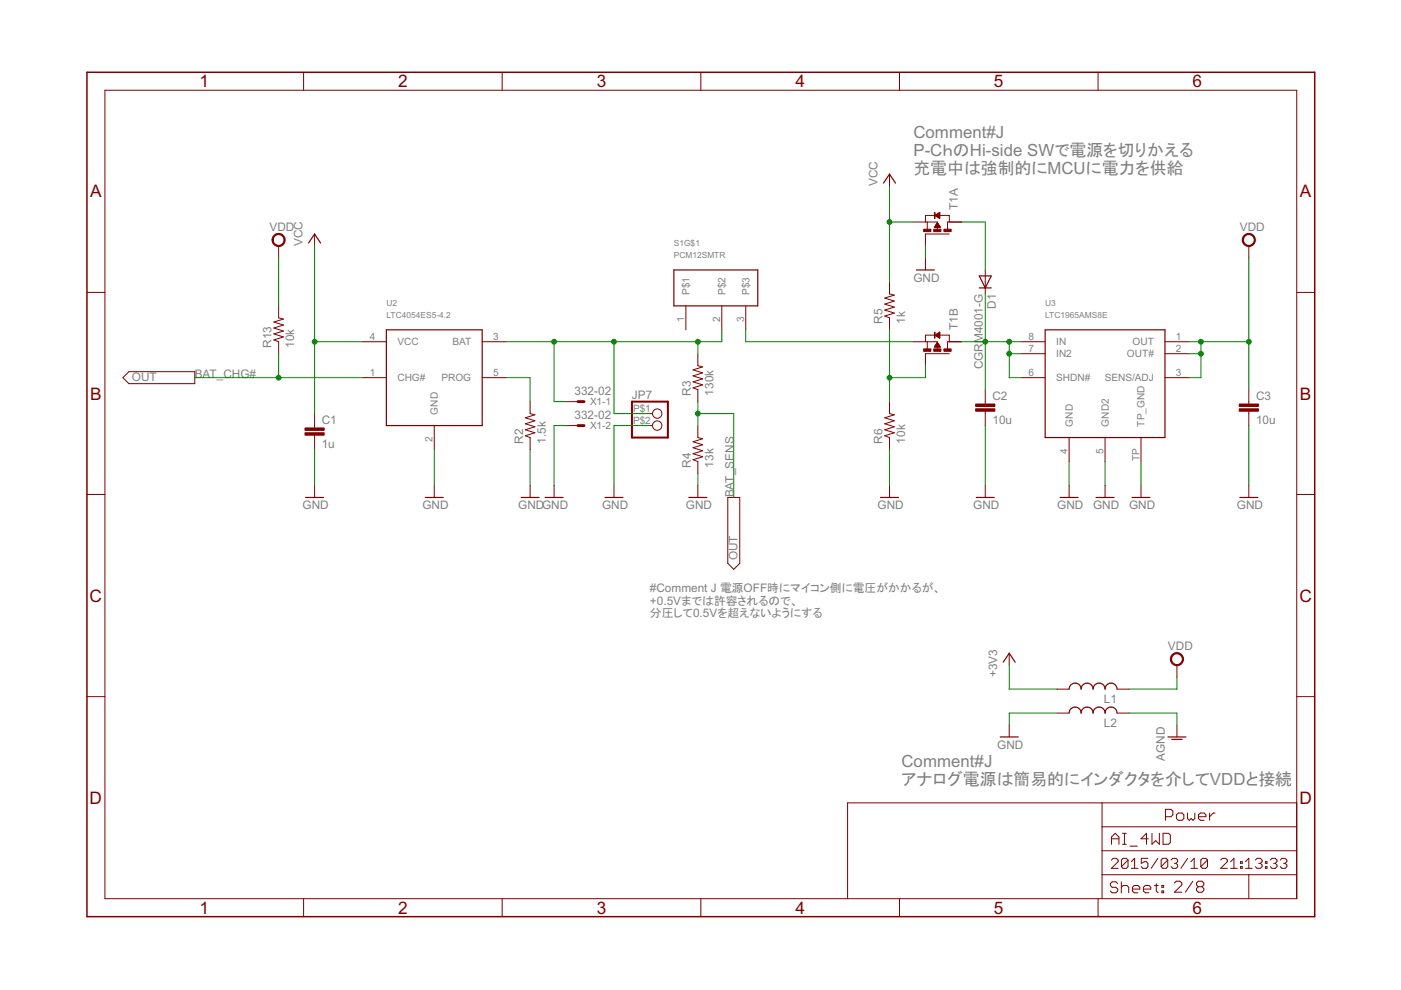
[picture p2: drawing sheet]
<svg xmlns="http://www.w3.org/2000/svg" width="297mm" height="210mm" viewBox="0 0 297 210" stroke-linecap="round" stroke-linejoin="round" font-family="sans-serif">
<g fill="none" stroke="#800000" stroke-width=".21">
<path d="M22.2 19.1h252.7v171.4h-252.7zM64.4 15.3v3.8M106.5 15.3v3.8M148.6 15.3v3.8M190.7 15.3v3.8M232.8 15.3v3.8M188.6 36.9v2.6M59.1 52.2v2.5M66.7 49.6v2.6M188.6 59.8v2.5l1 .3-2 .6 2 .6-2 .7 2 .6-2 .6 2 .7-2 .6 1 .4v2.5M193.7 47.1h5v1.6M196.2 47.1v-1.4h5.1v1.4"/>
<path d="M196.2 54.7v2.5M196.6 47.1v1.5M198.1 48.2h1.3M198.2 48.1h1.1M198.2 48h1M198.2 45.7l1-.7v1.3zM198.3 47.9h.9M198.3 45.6h.9M198.4 47.8h.7M198.4 45.8h.8M198.4 47.7h.7M198.4 45.6h.8"/>
<path d="M198.5 47.6h.5M198.5 45.8h.7M198.5 47.5h.4M198.5 45.5h.7M198.6 47.4h.3M198.6 45.9h.6M198.6 45.4h.6M198.7 47.3h.1M198.7 46h.5M198.7 47.2l.7 1h-1.3zM198.7 47.2h.1M198.8 45.3h.4"/>
<path d="M198.8 46h.4M198.9 45.3h.3M198.9 46.1h.3M199 45.2h.2M199.1 46.2h.1M199.1 45.1h.1M199.2 46.2h.1M199.2 45.1h.1M201.3 49.6h-5.1v2.6M203.8 47.1h-2.9v1.5M208.9 57.2v5.1M264.8 52.2v2.5"/>
<path d="M18.4 62h3.8M27.3 78.8h14v2.5h-14l-1.2-1.2zM59.1 64.9v2.5l1 .2-2 .7 2 .6-2 .7 2 .6-2 .6 2 .6-2 .7 1 .4v2.5M76.9 72.5h5M102.2 72.5h5.1M145.4 64.9v5M148 75v2.5l1 .3-2.1 .6 2.1 .7-2.1 .6 2.1 .6-2.1 .7 2.1 .6-2.1 .6 1.1 .4v2.6M153 64.9v5M158.1 64.9v5M193.7 72.5h5v1.6M196.6 72.5v1.5M198.2 73.5h1.1"/>
<path d="M198.2 73.4h1.1M198.2 71.1h-2v1.4M198.2 71.1l1-.7v1.3zM198.3 73.3h.9M198.3 71h.9M198.3 71.1h.9M198.4 73.2h.7M198.4 73.1h.7M198.4 71h.8M198.4 71.2h.8M198.5 73h.5M198.5 70.9h.7"/>
<path d="M198.5 71.2h.7M198.5 72.9h.4M198.6 72.9h.3M198.6 70.8h.6M198.6 72.8h.3M198.6 71.3h.6M198.7 72.7h.1M198.7 72.6h.1M198.7 72.6l.7 1h-1.3zM198.7 70.8h.5M198.8 71.4h.4M198.8 70.7h.4"/>
<path d="M198.9 71.5h.3M198.9 70.6h.3M199 71.5h.2M199.1 70.5h.1M199.1 71.6h.1M199.1 71.1h2.2v1.4M199.2 70.5h.1M199.2 71.7h.1M201.3 75h-5.1v2.5M203.8 72.5h-2.9v1.5M216.5 72.5h5.1M216.5 75h5.1"/>
<path d="M247 72.5h5.1M247 75h5.1M274.9 62h3.8M66.7 87.7v3M66.7 92.3v3M76.9 80.1h5M92.1 90.2v5.1M102.2 80.1h5.1M112.4 85.2v2.5l1 .2-2 .7 2 .6-2 .7 2 .6-2 .6 2 .7-2 .6 1 .4v2.5M120 90.2h2.6M120 85.2h2.6M137.8 87.7h.5"/>
<path d="M137.8 90.2h.5M148 90.2v2.6l1 .2-2.1 .7 2.1 .6-2.1 .6 2.1 .7-2.1 .6 2.1 .6-2.1 .7 1.1 .4v2.5M188.6 85.2v2.5l1 .2-2 .7 2 .6-2 .7 2 .6-2 .6 2 .7-2 .6 1 .4v2.5M208.9 82.6v3.1M208.9 87.2v3M216.5 80.1h5.1M226.7 92.8v5.1M234.3 92.8v5.1M241.9 92.8v5.1M247 80.1h5.1M264.8 82.6v3.1M264.8 87.2v3"/>
<path d="M18.4 104.8h3.8M66.7 102.9v2.6M92.1 102.9v2.6M112.4 102.9v2.6M117.5 102.9v2.6M130.2 102.9v2.6M148 102.9v2.6M154.3 105.5h2.5v13.9l-1.2 1.3-1.3-1.3zM188.6 102.9v2.6M208.9 102.9v2.6M226.7 102.9v2.6M234.3 102.9v2.6"/>
<path d="M241.9 102.9v2.6M264.8 102.9v2.6M274.9 104.8h3.8M214 138.5v2.5M18.4 147.7h3.8M214 153.7v2.6M224.1 146.1h2.6M224.1 151.2h2.6M236.8 146.1h2.6M236.8 151.2h2.6M249.5 141v2.6M249.5 153.7v2.6"/>
<path d="M274.9 147.7h3.8M233.7 170.2v20.3M233.7 175.3h41.2M235.7 179v-1.5l.8-.8 .7 .8v1.5M235.7 177.8h1.5M238 179h.8M238 176.7h.8M238.4 176.7v2.3M239.6 179.4h1.5M243.5 177.8h-1.6l1.2-1.1v2.3M244.2 176.7v2.3l.8-.8 .8 .8v-2.3M246.6 176.7h1.2l.3 .4v1.5l-.3 .4h-1.2z"/>
<path d="M247.1 173.2h1.2l.4-.4v-.8l-.4-.4h-1.2v2.3M249.4 172.8l.4-.4h.8l.4 .4v.7l-.4 .4h-.8l-.4-.4zM251.8 172.4v1.1l.4 .4 .4-.4 .3 .4 .4-.4v-1.1M254.1 173.2h1.6v-.4l-.4-.4h-.8l-.4 .4v.7l.4 .4h.8M256.5 172.4v1.5M257.6 172.4h-.4l-.7 .8M274.9 170.2h-95.2v20.3M64.4 190.5v3.9M106.5 190.5v3.9M148.6 190.5v3.9M190.7 190.5v3.9M232.8 190.5v3.9"/>
<path d="M233.7 185.5h41.2M233.7 180.4h41.2M235.6 182.4l.4-.4h.7l.4 .4v.3l-1.5 1.4h1.5M237 187.3l-.4-.3h-.8l-.4 .3v.4l.4 .4h.8l.4 .4v.4l-.4 .4h-.8l-.4-.4M237.7 187v2.3M237.7 188.1l.4-.4h.8l.4 .4v1.2M239.2 182.4v1.3l-.4 .4h-.7l-.3-.4M239.2 182.4l-.4-.4h-.7l-.3 .4v1.3M239.2 182.4l-1.4 1.3M239.9 184.1h1.4M239.9 182.7l.7-.7v2.1M240.1 188.5h1.6v-.4l-.4-.4h-.8l-.4 .4v.8l.4 .4h.8"/>
<path d="M242.4 188.5h1.6v-.4l-.4-.4h-.8l-.4 .4v.8l.4 .4h.8M243.4 182h-1.4v1l.7-.3h.3l.4 .3v.7l-.4 .4h-.7l-.3-.4M244.8 187.7h.8M245.2 187.3v1.6l.4 .4M245.5 182l-1.4 2.1M246.3 187.7h.4v.4h-.4zM246.3 188.9h.4v.4h-.4zM247.6 182.4v1.3l-.4 .4h-.7l-.3-.4M247.6 182.4l-.4-.4h-.7l-.3 .4v1.3M247.6 182.4l-1.4 1.3M248.3 182.4l.3-.4h.7l.4 .4v.3l-.4 .3M249 183h.3"/>
<path d="M249 187.2l.4-.4h.8l.4 .4v.4l-1.6 1.6h1.6M249.3 183l.4 .4v.3l-.4 .4h-.7l-.3-.4M251.8 182l-1.4 2.1M252.5 184.1h1.4M252.5 182.7l.7-.7v2.1M252.9 186.8l-1.6 2.4M254.1 188l-.4 .4v.4l.4 .4h.7l.4-.4v-.4l-.4-.4M254.1 188l-.4-.4v-.4l.4-.4h.7l.4 .4v.4l-.4 .4M254.1 188h.7M256 182.4v1.3l-.3 .4h-.7l-.4-.4M256 182.4l-.3-.4h-.7l-.4 .4v1.3M256 182.4l-1.4 1.3"/>
<path d="M258.8 182.4l.4-.4h.7l.3 .4v.3l-1.4 1.4h1.4M260.9 184.1h1.4M260.9 182.7l.7-.7v2.1M263 183.7h.4v.4h-.4zM263 182.7h.4v.3h-.4zM264.1 182.7l.7-.7v2.1M264.1 184.1h1.4M264.8 185.5v5M266.2 182.4l.3-.4h.7l.4 .4v.3l-.4 .3M266.9 183h.3M267.2 183l.4 .4v.3l-.4 .4h-.7l-.3-.4M268.3 183.7h.3v.4h-.3z"/>
<path d="M268.3 182.7h.3v.3h-.3zM269.3 182.4l.4-.4h.7l.3 .4v.3l-.3 .3M270 183h.4M270.4 183l.3 .4v.3l-.3 .4h-.7l-.4-.4M271.4 182.4l.4-.4h.7l.3 .4v.3l-.3 .3M272.1 183h.4M272.5 183l.3 .4v.3l-.3 .4h-.7l-.4-.4"/>
<circle cx="139.3" cy="87.7" r=".99"/>
<circle cx="139.3" cy="90.2" r=".99"/>
</g>
<g fill="none" stroke="#800000" stroke-width=".25">
<path d="M187.3 38.8l1.3-1.9 1.3 1.9M65.4 51.5l1.3-1.9 1.3 1.9M142.9 57.2h17.8v7.7h-17.8zM194.3 57.2h3.8M207.6 58.5h2.6l-1.3 2.5zM81.9 69.9h20.3v20.3h-20.3zM207.6 61h2.6M221.6 69.9h25.4v22.9h-25.4zM64.8 105.5h3.8M90.2 105.5h3.8M110.5 105.5h3.8M115.6 105.5h3.8"/>
<path d="M128.3 105.5h3.8M146 105.5h3.9M186.7 105.5h3.8M207 105.5h3.8M224.8 105.5h3.8M232.4 105.5h3.8M240 105.5h3.8M262.9 105.5h3.8M212.1 156.3h3.8M212.7 140.4l1.3-1.9 1.2 1.9M226.7 146.1a1.27 1.27 0 0 1 1.2-1.3 1.27 1.27 0 0 1 1.3 1.3 1.27 1.27 0 0 1 1.3-1.3 1.27 1.27 0 0 1 1.3 1.3 1.27 1.27 0 0 1 1.2-1.3 1.27 1.27 0 0 1 1.3 1.3 1.27 1.27 0 0 1 1.3-1.3 1.27 1.27 0 0 1 1.2 1.3M226.7 151.2a1.27 1.27 0 0 1 1.2-1.3 1.27 1.27 0 0 1 1.3 1.3 1.27 1.27 0 0 1 1.3-1.3 1.27 1.27 0 0 1 1.3 1.3 1.27 1.27 0 0 1 1.2-1.3 1.27 1.27 0 0 1 1.3 1.3 1.27 1.27 0 0 1 1.3-1.3 1.27 1.27 0 0 1 1.2 1.3"/>
<path d="M247.6 156.3h3.8M248.4 156.8h2.2"/>
</g>
<g fill="#800000" stroke="#800000" stroke-width=".21">
<path d="M64.7 91.8h4v.5h-4z"/>
<path d="M64.7 90.7h4v.5h-4z"/>
<path d="M206.9 86.7h4v.5h-4z"/>
<path d="M206.9 85.7h4v.5h-4z"/>
<path d="M262.7 86.7h4.1v.5h-4.1z"/>
<path d="M262.7 85.7h4.1v.5h-4.1z"/>
<path d="M200.1 48.6h1.6v.5h-1.6z"/>
<path d="M198 48.6h1.5v.5h-1.5z"/>
<path d="M195.8 48.6h1.6v.5h-1.6z"/>
<path d="M198.1 45h.1v1.3h-.1z"/>
<path d="M200.1 74h1.6v.5h-1.6z"/>
<path d="M198 74h1.5v.5h-1.5z"/>
<path d="M195.8 74h1.6v.5h-1.6z"/>
<path d="M198.1 70.4h.1v1.3h-.1z"/>
</g>
<path d="M18.4 15.3h260.3v179.1h-260.3z" fill="none" stroke="#800000" stroke-width=".32"/>
<g fill="#800000" stroke="#800000" stroke-width=".21">
<path d="M263.8 49.9a1.39 1.39 0 0 1 2.2 .3 1.39 1.39 0 0 1-.9 2 1.39 1.39 0 0 1-1.7-1.3h.2a1.15 1.15 0 0 1 1.6-1.1 1.15 1.15 0 0 1 .3 1.9 1.15 1.15 0 0 1-1.8-.5l-.1-.3h-.2z" fill-rule="evenodd"/>
<path d="M248.5 138.8a1.4 1.4 0 0 1 2.2 .2 1.4 1.4 0 0 1-.8 2.1 1.4 1.4 0 0 1-1.8-1.3h.3a1.15 1.15 0 0 1 1.6-1.1 1.15 1.15 0 0 1 .3 1.9 1.15 1.15 0 0 1-1.9-.6v-.2h-.3z" fill-rule="evenodd"/>
<path d="M58.1 49.9a1.39 1.39 0 0 1 2.2 .3 1.39 1.39 0 0 1-.9 2 1.39 1.39 0 0 1-1.7-1.3h.2a1.14 1.14 0 0 1 1.7-1 1.14 1.14 0 0 1 .2 2 1.14 1.14 0 0 1-1.8-.7l-.1-.3h-.2z" fill-rule="evenodd"/>
</g>
<path d="M134 85.2h7.6v7.6h-7.6z" fill="none" stroke="#800000" stroke-width=".42"/>
<path d="M122.6 85.2h1.2M122.6 90.2h1.2" fill="none" stroke="#800000" stroke-width=".61"/>
<g fill="none" stroke="#008000" stroke-width=".21">
<path d="M188.6 39.5v20.3M59.1 54.7v10.2M66.7 52.2v35.5M188.6 47.1h5.1M196.2 52.2v2.5M203.8 47.1h5.1v10.1M264.8 54.7v27.9M59.1 75v5.1M66.7 72.5h10.2M117.5 72.5v12.7h2.5M130.2 72.5v15.2h7.6M148 72.5v2.5"/>
<path d="M153 69.9v2.6h-45.7M158.1 69.9v2.6h35.6M188.6 69.9v15.3M196.2 77.5v2.6h-7.6M203.8 72.5h12.7M208.9 62.3v20.3M214 72.5v7.6h2.5M214 75h2.5M252.1 72.5h12.7M252.1 75h2.5M254.6 72.5v7.6h-2.5M41.3 80.1h35.6"/>
<path d="M66.7 95.3v7.6M92.1 95.3v7.6M107.3 80.1h5.1v5.1M112.4 95.3v7.6M120 90.2h-2.5v12.7M137.8 90.2h-7.6v12.7M148 85.2v5M148 87.7h7.6v17.8M188.6 95.3v7.6M208.9 90.2v12.7M226.7 97.9v5M234.3 97.9v5"/>
<path d="M241.9 97.9v5M264.8 90.2v12.7M148 100.4v2.5M214 141v5.1h10.1M224.1 151.2h-10.1v2.5M239.4 151.2h10.1v2.5M249.5 143.6v2.5h-10.1"/>
</g>
<g fill="#008000" stroke="#008000" stroke-width=".21">
<circle cx="66.7" cy="72.5" r=".51"/>
<circle cx="188.6" cy="47.1" r=".51"/>
<circle cx="59.1" cy="80.1" r=".51"/>
<circle cx="130.2" cy="72.5" r=".51"/>
<circle cx="148" cy="72.5" r=".51"/>
<circle cx="117.5" cy="72.5" r=".51"/>
<circle cx="214" cy="75" r=".51"/>
<circle cx="214" cy="72.5" r=".51"/>
<circle cx="208.9" cy="72.5" r=".51"/>
<circle cx="254.6" cy="72.5" r=".51"/>
<circle cx="254.6" cy="75" r=".51"/>
<circle cx="264.8" cy="72.5" r=".51"/>
<circle cx="148" cy="87.7" r=".51"/>
<circle cx="188.6" cy="80.1" r=".51"/>
</g>
<g font-size="4.1" fill="#800000">
<text x="42.3" y="18.5">1</text>
<text x="84.4" y="18.5">2</text>
<text x="126.5" y="18.5">3</text>
<text x="168.6" y="18.5">4</text>
<text x="210.7" y="18.5">5</text>
<text x="252.9" y="18.5">6</text>
<text x="19.1" y="41.9">A</text>
<text x="275.6" y="41.9">A</text>
<text x="19.1" y="84.7">B</text>
<text x="275.6" y="84.7">B</text>
<text x="19" y="127.6">C</text>
<text x="275.5" y="127.6">C</text>
<text x="19" y="170.4">D</text>
<text x="275.5" y="170.4">D</text>
<text x="42.3" y="193.7">1</text>
<text x="84.4" y="193.7">2</text>
<text x="126.5" y="193.7">3</text>
<text x="168.6" y="193.7">4</text>
<text x="210.7" y="193.7">5</text>
<text x="252.9" y="193.7">6</text>
</g>
<g font-size="4" fill="#808080">
<text x="193.7" y="29.3">Comment#J</text>
<text x="193.7" y="33.1">P-CｈのHi-side SWで電源を切りかえる</text>
<text x="191.1" y="162.6">Comment#J</text>
</g>
<g font-size="3.6" fill="#808080">
<text x="193.7" y="36.9">充電中は強制的にMCUに電力を供給</text>
<text x="191.1" y="166.4">アナログ電源は簡易的にインダクタを介してVDDと接続</text>
</g>
<g font-size="2.8" fill="#808080">
<text x="186" y="39.5" transform="rotate(-90 186 39.5)">VCC</text>
<text x="203.1" y="44.5" transform="rotate(-90 203.1 44.5)">T1A</text>
<text x="57.2" y="49">VDD</text>
<text x="64.1" y="52.1" transform="rotate(-90 64.1 52.1)">VCC</text>
<text x="262.9" y="49">VDD</text>
<text x="193.7" y="59.8">GND</text>
<text x="211.2" y="65.5" transform="rotate(-90 211.2 65.5)">D1</text>
<text x="187.1" y="68.7" transform="rotate(-90 187.1 68.7)">R5</text>
<text x="191.9" y="68.7" transform="rotate(-90 191.9 68.7)">1k</text>
<text x="203.1" y="69.9" transform="rotate(-90 203.1 69.9)">T1B</text>
<text x="57.6" y="73.7" transform="rotate(-90 57.6 73.7)">R13</text>
<text x="62.4" y="73.7" transform="rotate(-90 62.4 73.7)">10k</text>
<text x="28" y="80.8">OUT</text>
<text x="41.3" y="80.1">BAT_CHG#</text>
<text x="121.8" y="83.8">332-02</text>
<text x="146.5" y="83.9" transform="rotate(-90 146.5 83.9)">R3</text>
<text x="151.3" y="83.9" transform="rotate(-90 151.3 83.9)">130k</text>
<text x="208.4" y="78.3" transform="rotate(-90 208.4 78.3)">CGRM4001-G</text>
<text x="68.2" y="89.9">C1</text>
<text x="121.8" y="88.8">332-02</text>
<text x="134" y="84.5">JP7</text>
<text x="210.4" y="89.9">10u</text>
<text x="210.4" y="84.8">C2</text>
<text x="266.3" y="89.9">10u</text>
<text x="266.3" y="84.8">C3</text>
<text x="68.2" y="94.9">1u</text>
<text x="110.9" y="94" transform="rotate(-90 110.9 94)">R2</text>
<text x="115.7" y="94" transform="rotate(-90 115.7 94)">1.5k</text>
<text x="187.1" y="94" transform="rotate(-90 187.1 94)">R6</text>
<text x="191.9" y="94" transform="rotate(-90 191.9 94)">10k</text>
<text x="146.5" y="99.1" transform="rotate(-90 146.5 99.1)">R4</text>
<text x="151.3" y="99.1" transform="rotate(-90 151.3 99.1)">13k</text>
<text x="155.6" y="105.5" transform="rotate(-90 155.6 105.5)">BAT_SENS</text>
<text x="64.1" y="108">GND</text>
<text x="89.5" y="108">GND</text>
<text x="109.9" y="108">GNDGND</text>
<text x="127.6" y="108">GND</text>
<text x="145.4" y="108">GND</text>
<text x="186" y="108">GND</text>
<text x="206.4" y="108">GND</text>
<text x="224.1" y="108">GND</text>
<text x="231.8" y="108">GND</text>
<text x="239.4" y="108">GND</text>
<text x="262.2" y="108">GND</text>
<text x="156.3" y="118.8" transform="rotate(-90 156.3 118.8)">OUT</text>
<text x="137.8" y="125.5">#Comment J 電源OFF時にマイコン側に電圧がかかるが、</text>
<text x="137.8" y="128.2">+0.5Vまでは許容されるので、</text>
<text x="247.6" y="137.9">VDD</text>
<text x="211.4" y="143.6" transform="rotate(-90 211.4 143.6)">+3V3</text>
<text x="234" y="149.2">L1</text>
<text x="234" y="154.2">L2</text>
<text x="211.4" y="158.8">GND</text>
<text x="247" y="161.3" transform="rotate(-90 247 161.3)">AGND</text>
</g>
<text font-size="2.5" fill="#808080" x="137.8" y="130.9">分圧して0.5Vを超えないようにする</text>
<g font-size="2.4" fill="#808080">
<text x="146.2" y="62.5" transform="rotate(-90 146.2 62.5)">P$1</text>
<text x="153.8" y="62.5" transform="rotate(-90 153.8 62.5)">P$2</text>
<text x="158.9" y="62.5" transform="rotate(-90 158.9 62.5)">P$3</text>
<text x="145.1" y="68.4" transform="rotate(-90 145.1 68.4)">1</text>
<text x="152.7" y="68.4" transform="rotate(-90 152.7 68.4)">2</text>
<text x="157.8" y="68.4" transform="rotate(-90 157.8 68.4)">3</text>
<text x="78.4" y="72.1">4</text>
<text x="84.3" y="73.2">VCC</text>
<text x="95.9" y="73.2">BAT</text>
<text x="104.6" y="72.1">3</text>
<text x="218.1" y="72.1">8</text>
<text x="218.1" y="74.6">7</text>
<text x="223.9" y="73.2">IN</text>
<text x="223.9" y="75.8">IN2</text>
<text x="238.9" y="75.8">OUT#</text>
<text x="240.1" y="73.2">OUT</text>
<text x="249.3" y="72.1">1</text>
<text x="249.3" y="74.6">2</text>
<text x="78.4" y="79.7">1</text>
<text x="84.3" y="80.8">CHG#</text>
<text x="93.6" y="80.8">PROG</text>
<text x="104.6" y="79.7">5</text>
<text x="218.1" y="79.7">6</text>
<text x="223.9" y="80.8">SHDN#</text>
<text x="234.2" y="80.8">SENS/ADJ</text>
<text x="249.3" y="79.7">3</text>
<text x="92.8" y="87.9" transform="rotate(-90 92.8 87.9)">GND</text>
<text x="125.1" y="85.9">X1-1</text>
<text x="134.2" y="87.3">P$1</text>
<text x="134.2" y="89.9">P$2</text>
<text x="91.7" y="93.8" transform="rotate(-90 91.7 93.8)">2</text>
<text x="125.1" y="91">X1-2</text>
<text x="227.4" y="90.4" transform="rotate(-90 227.4 90.4)">GND</text>
<text x="235.1" y="90.4" transform="rotate(-90 235.1 90.4)">GND2</text>
<text x="242.7" y="90.4" transform="rotate(-90 242.7 90.4)">TP_GND</text>
<text x="226.3" y="96.3" transform="rotate(-90 226.3 96.3)">4</text>
<text x="233.9" y="96.3" transform="rotate(-90 233.9 96.3)">5</text>
<text x="241.6" y="97.8" transform="rotate(-90 241.6 97.8)">TP</text>
</g>
<g font-size="2" fill="#808080">
<text x="142.9" y="52.1">S1G$1</text>
<text x="142.9" y="54.7">PCM12SMTR</text>
<text x="81.9" y="64.8">U2</text>
<text x="221.6" y="64.8">U3</text>
<text x="81.9" y="67.4">LTC4054ES5-4.2</text>
<text x="221.6" y="67.4">LTC1965AMS8E</text>
</g>
</svg>
